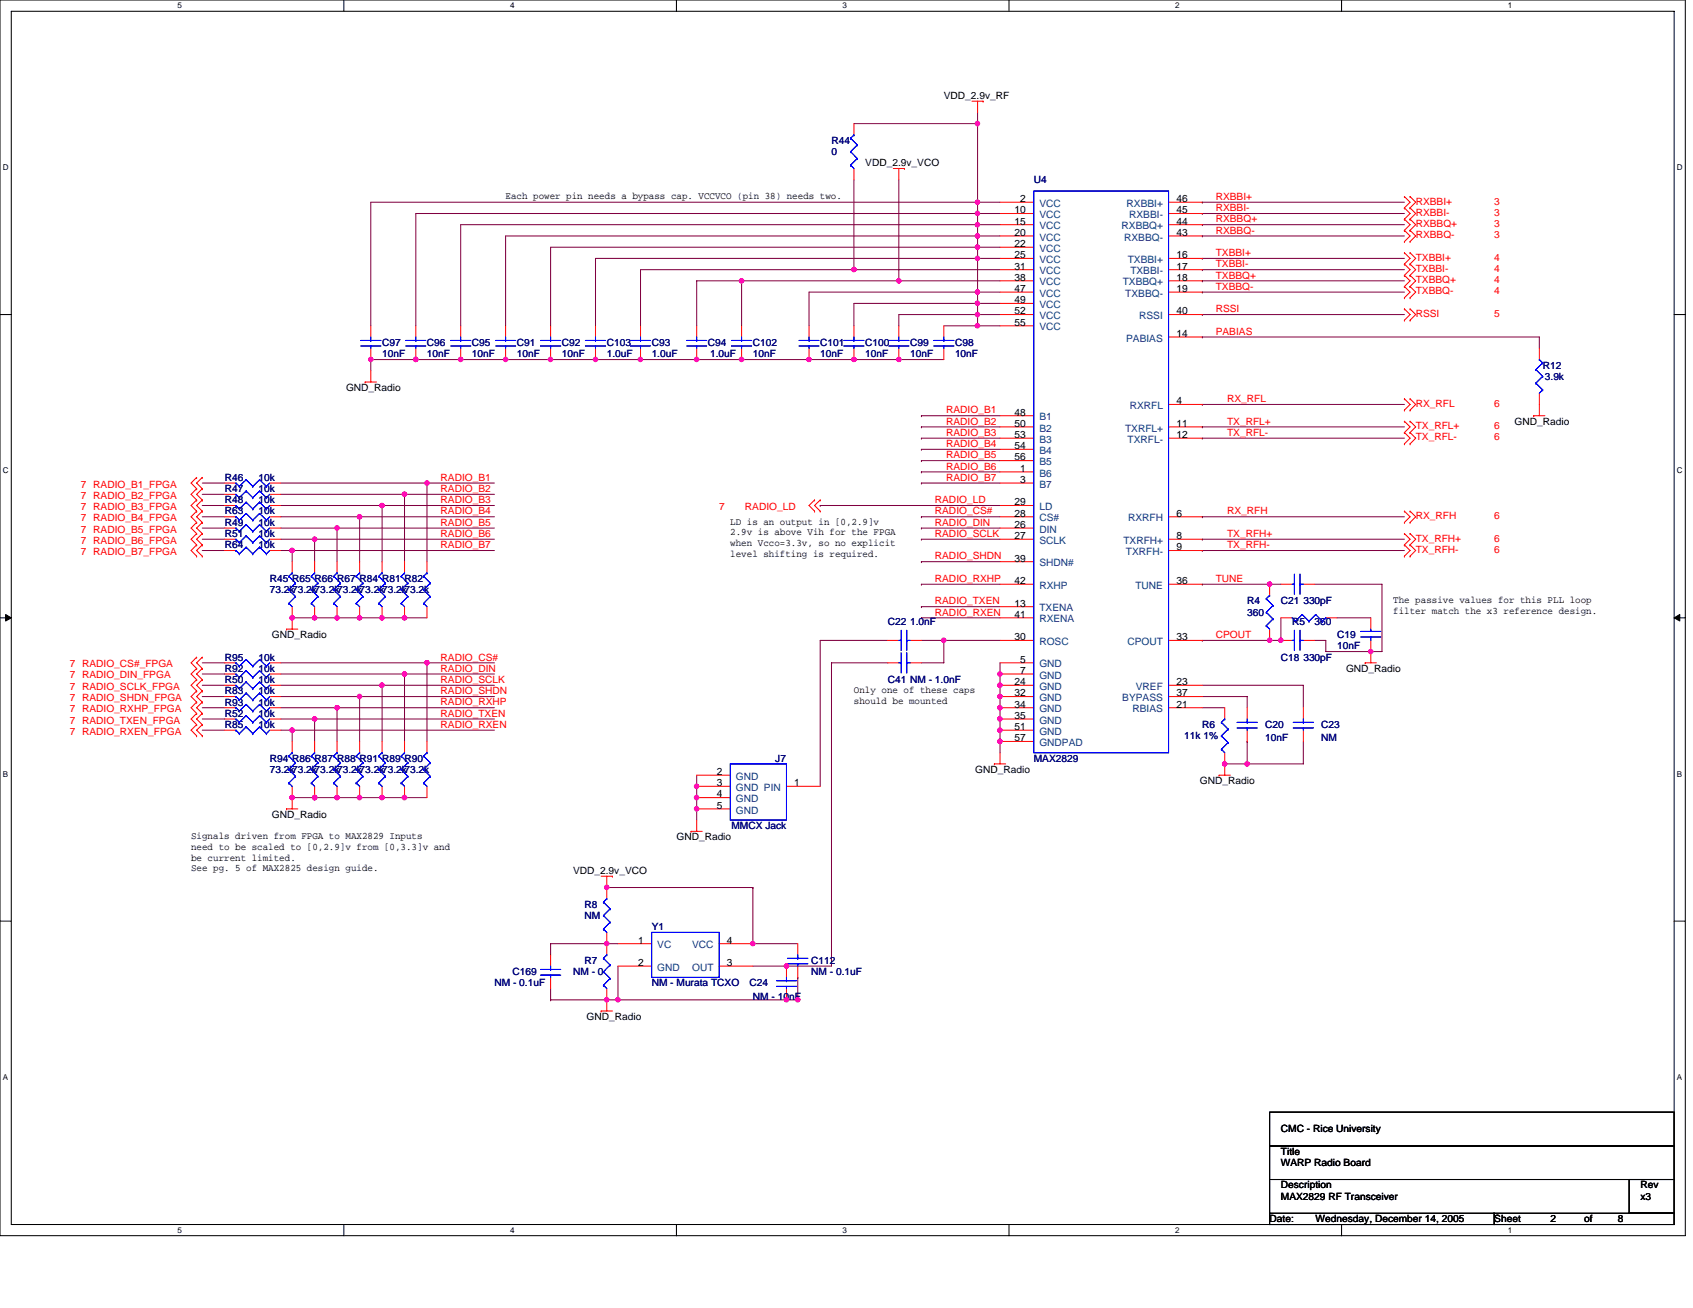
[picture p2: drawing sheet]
<svg xmlns="http://www.w3.org/2000/svg" width="279mm" height="216mm" viewBox="0 0 279 216" stroke-linecap="round" stroke-linejoin="round" font-family="sans-serif">
<path d="M0 0h278.1v204h-278.1zM1.9 1.9h274.4v200.2h-274.4z" fill="none" stroke="#000" stroke-width=".17"/>
<g fill="#fff">
<path d="M29.3 .2h.7v1.5h-.7z"/>
<path d="M29.3 202.3h.7v1.5h-.7z"/>
</g>
<path d="M56.7 0v1.9M56.7 202.1v1.9" fill="none" stroke="#000" stroke-width=".17"/>
<g fill="#fff">
<path d="M84.2 .2h.7v1.5h-.7z"/>
<path d="M84.2 202.3h.7v1.5h-.7z"/>
</g>
<path d="M111.6 0v1.9M111.6 202.1v1.9" fill="none" stroke="#000" stroke-width=".17"/>
<g fill="#fff">
<path d="M139.1 .2h.7v1.5h-.7z"/>
<path d="M139.1 202.3h.7v1.5h-.7z"/>
</g>
<path d="M166.5 0v1.9M166.5 202.1v1.9" fill="none" stroke="#000" stroke-width=".17"/>
<g fill="#fff">
<path d="M194 .2h.7v1.5h-.7z"/>
<path d="M194 202.3h.7v1.5h-.7z"/>
</g>
<path d="M221.4 0v1.9M221.4 202.1v1.9" fill="none" stroke="#000" stroke-width=".17"/>
<g fill="#fff">
<path d="M248.8 .2h.8v1.5h-.8z"/>
<path d="M248.8 202.3h.8v1.5h-.8z"/>
<path d="M.5 26.9h.9v1.4h-.9z"/>
<path d="M276.8 26.9h.9v1.4h-.9z"/>
<path d="M.5 76.9h.9v1.5h-.9z"/>
<path d="M276.8 76.9h.9v1.5h-.9z"/>
</g>
<path d="M0 51.9h1.9M276.3 51.9h1.9" fill="none" stroke="#000" stroke-width=".17"/>
<g fill="#fff">
<path d="M.5 127h.8v1.5h-.8z"/>
<path d="M276.8 127h.8v1.5h-.8z"/>
</g>
<path d="M0 102h1.9M276.3 102h1.9" fill="none" stroke="#000" stroke-width=".17"/>
<path d="M.9 101.4l1 .6-1 .5zM276.3 102l.9-.6v1.1z" fill="#000" stroke="#000" stroke-width=".17"/>
<g fill="#fff">
<path d="M.5 177.1h.8v1.4h-.8z"/>
<path d="M276.8 177.1h.8v1.4h-.8z"/>
</g>
<path d="M0 152h1.9M276.3 152h1.9M209.5 183.6h66.8v5.5h-66.8zM209.5 189.1h66.8v5.6h-66.8zM209.5 194.7v5.6M268.9 194.7h7.4v5.6h-7.4zM209.5 200.3h37.1v1.8h-37.1zM209.5 200.3h.1M246.6 200.3h29.7v1.8h-29.7z" fill="none" stroke="#000" stroke-width=".17"/>
<g fill="none" stroke="#800040" stroke-width=".17">
<path d="M161.3 18.5v1.9M140.9 20.4h20.4M140.9 29.7v14.8M148.3 29.7v16.7M161.3 33.4h-100.1v20.4M161.3 37.1v-1.9h-92.7v18.6M161.3 38.9v-1.8h-85.3v16.7M161.3 33.4h3.7M161.3 35.2h.1M161.3 37.1h.1M161.3 38.9h.1M161.3 33.4h.1"/>
<path d="M161.3 20.4h.1M161.3 35.2h3.7M161.3 37.1h3.7M161.3 38.9h3.7M161.3 20.4v14.8M198.4 33.4h.1M198.4 35.2h.1M198.4 37.1h.1M198.4 38.9h.1M198.4 33.4h33.4M198.4 35.2h33.4M198.4 37.1h33.4"/>
<path d="M198.4 38.9h33.4M61.2 59.4h.1M61.2 59.4v1.8M61.2 59.4h94.6M68.6 59.4h.1M76 59.4h.1M83.4 59.4h.1M90.9 59.4h.1M98.3 59.4h.1M105.7 59.4h.1M115 59.4h.1M122.4 46.4h.1"/>
<path d="M122.4 46.4h-7.4v7.4M122.4 59.4h.1M122.4 46.4h25.9M122.4 46.4v7.4M133.5 59.4h.1M140.9 44.5h-35.2v9.3M140.9 44.5h.1M140.9 59.4h.1M140.9 44.5h24.1M148.3 59.4h.1M148.3 46.4h.1M148.3 46.4h16.7"/>
<path d="M155.8 53.8h5.5M161.3 48.2h-27.8v5.6M161.3 50.1h-20.4v3.7M161.3 51.9h-13v1.9M161.3 40.8v-1.9h-77.9v14.9M161.3 42.7v-1.9h-70.4v13M161.3 48.2v-5.5h-63v11.1M161.3 48.2h.1M161.3 50.1h3.7M161.3 51.9h3.7M161.3 40.8h.1M161.3 42.7h.1"/>
<path d="M161.3 53.8h3.7M161.3 51.9h.1M161.3 50.1h.1M161.3 48.2v1.9M161.3 42.7h3.7M161.3 48.2h3.7M161.3 40.8h3.7M161.3 50.1v3.7M198.4 42.7h.1M198.4 46.4h.1M198.4 51.9h.1M198.4 48.2h.1"/>
<path d="M198.4 44.5h.1M198.4 55.6h.1M198.4 55.6h55.6v1.9M198.4 42.7h33.4M198.4 46.4h33.4M198.4 51.9h33.4M198.4 48.2h33.4M198.4 44.5h33.4M33.4 79.7h3.7M46.4 79.7h24.1v13M70.5 79.7h.1M70.5 79.7h11.1"/>
<path d="M152.1 68.6h.1M152.1 76h.1M152.1 72.3h.1M152.1 70.5h.1M152.1 74.2h.1M152.1 77.9h.1M152.1 79.7h.1M152.1 72.3h12.9M152.1 70.5h12.9M152.1 79.7h12.9M152.1 68.6h12.9M152.1 76h12.9"/>
<path d="M152.1 74.2h12.9M152.1 77.9h12.9M198.4 72.3h.1M198.4 66.8h.1M198.4 70.5h.1M198.4 72.3h33.4M198.4 66.8h33.4M198.4 70.5h33.4M33.4 81.6h3.7M33.4 85.3h3.7M33.4 83.4h3.7M33.4 87.2h3.7"/>
<path d="M33.4 90.9h3.7M33.4 89h3.7M46.4 90.9h1.8M46.4 81.6h20.4M46.4 83.4h16.7M46.4 87.2h9.2M46.4 89h5.5M46.4 85.3h13M48.2 90.9h.1M48.2 90.9v1.8M48.2 90.9h33.4M51.9 89h.1"/>
<path d="M51.9 89v3.7M51.9 89h29.7M55.6 87.2h.1M55.6 87.2v5.5M55.6 87.2h26M59.4 85.3h.1M59.4 85.3v7.4M59.4 85.3h22.2M63.1 83.4h.1M63.1 83.4v9.3M63.1 83.4h18.5M66.8 81.6h.1"/>
<path d="M66.8 81.6v11.1M66.8 81.6h14.8M135.4 83.4h.1M135.4 83.4h29.6M152.1 85.3h.1M152.1 87.2h.1M152.1 89h.1M152.1 92.7h.1M152.1 96.4h.1M152.1 96.4h12.9M152.1 89h12.9M152.1 85.3h12.9"/>
<path d="M152.1 87.2h12.9M152.1 92.7h12.9M198.4 96.4h.1M198.4 89h.1M198.4 90.9h.1M198.4 85.3h.1M198.4 96.4h13M198.4 89h33.4M198.4 90.9h33.4M198.4 85.3h33.4M209.5 96.4h.1M217 96.4h11.1v11.1h-1.9"/>
<path d="M33.4 109.4h3.7M33.4 111.3h3.7M33.4 113.1h3.7M33.4 115h3.7M33.4 116.8h3.7M33.4 118.7h3.7M46.4 109.4h24.1v13M46.4 118.7h5.5v3.7M46.4 116.8h9.2v5.6M46.4 115h13v7.4M46.4 113.1h16.7v9.3M46.4 111.3h20.4v11.1"/>
<path d="M48.2 102h.1M48.2 102h22.3M51.9 102h.1M51.9 118.7h.1M51.9 118.7h29.7M55.6 102h.1M55.6 116.8h.1M55.6 116.8h26M59.4 102h.1M59.4 115h.1M59.4 115h22.2M63.1 102h.1"/>
<path d="M63.1 113.1h.1M63.1 113.1h18.5M66.8 102h.1M66.8 111.3h.1M66.8 111.3h14.8M70.5 109.4h.1M70.5 109.4h11.1M146.5 105.7h-11.1v24.1M146.5 109.4h-9.3v50.1h-7.4M152.1 105.7h3.7v3.7h-3.7M152.1 100.1h.1M152.1 102h.1"/>
<path d="M152.1 102h12.9M152.1 100.1h12.9M155.8 105.7h.1M155.8 105.7h9.2M165 109.4v1.9M165 113.1h.1M165 115h.1M165 116.8h.1M165 118.7h.1M165 111.3h.1M165 111.3v12.9M198.4 105.7h.1"/>
<path d="M198.4 115h7.4v1.8M198.4 116.8h3.7M198.4 113.1h16.7v3.7M209.5 105.7h.1M211.4 102v3.7h-13M217 105.7h1.8v1.8h7.4M220.7 102h5.5M226.2 107.5h.1M33.4 120.5h3.7M46.4 120.5h1.8M48.2 120.5h.1M48.2 131.7h.1"/>
<path d="M48.2 120.5v1.9M48.2 120.5h33.4M48.2 131.7h22.3M51.9 131.7h.1M55.6 131.7h.1M59.4 131.7h.1M63.1 131.7h.1M66.8 131.7h.1M115 128v1.8M115 133.5h.1M115 129.8h.1M115 131.7h.1"/>
<path d="M115 129.8v5.6M165 122.4h.1M165 120.5h.1M202.1 126.1h.1M202.1 126.1h3.7M205.8 122.4h.1M205.8 122.4v3.7M215.1 122.4v3.7h-9.3M100.1 155.8h.1M100.1 146.5h.1M100.1 155.8h-9.2v1.8M100.1 155.8h1.9"/>
<path d="M100.1 146.5h24.1M102 159.5v5.5M124.2 146.5v9.3h7.5M124.2 146.5h.1M124.2 159.5h5.6M129.8 159.5h.1M90.9 163.2v1.8M90.9 165h.1M100.1 165h.1M102 165h.1M129.8 165h.1M131.7 161.3h.1"/>
<path d="M131.7 161.3v3.7h-40.8"/>
</g>
<g fill="#f0f" stroke="#f0f" stroke-width=".17">
<circle cx="165" cy="122.4" r=".37"/>
<circle cx="165" cy="113.1" r=".37"/>
<circle cx="165" cy="115" r=".36"/>
<circle cx="165" cy="116.8" r=".36"/>
<circle cx="165" cy="118.7" r=".36"/>
<circle cx="165" cy="111.2" r=".36"/>
<circle cx="209.5" cy="96.4" r=".36"/>
<circle cx="211.4" cy="105.7" r=".36"/>
<circle cx="209.5" cy="105.7" r=".36"/>
<circle cx="226.2" cy="107.5" r=".36"/>
<circle cx="202.1" cy="126.1" r=".36"/>
<circle cx="205.8" cy="126.1" r=".37"/>
<circle cx="165" cy="120.5" r=".36"/>
<circle cx="155.7" cy="105.7" r=".36"/>
<circle cx="122.4" cy="46.4" r=".37"/>
<circle cx="129.8" cy="159.5" r=".37"/>
<circle cx="129.8" cy="165" r=".36"/>
<circle cx="100.1" cy="155.7" r=".36"/>
<circle cx="100.1" cy="165" r=".36"/>
<circle cx="131.6" cy="165" r=".37"/>
<circle cx="100.1" cy="146.5" r=".36"/>
<circle cx="124.2" cy="155.7" r=".36"/>
<circle cx="161.3" cy="48.2" r=".37"/>
<circle cx="161.3" cy="35.2" r=".36"/>
<circle cx="161.3" cy="37.1" r=".36"/>
<circle cx="161.3" cy="38.9" r=".37"/>
<circle cx="161.3" cy="40.8" r=".36"/>
<circle cx="161.3" cy="42.6" r=".36"/>
<circle cx="68.6" cy="59.3" r=".36"/>
<circle cx="61.2" cy="59.3" r=".36"/>
<circle cx="122.4" cy="59.3" r=".37"/>
<circle cx="105.7" cy="59.3" r=".36"/>
<circle cx="148.3" cy="59.3" r=".36"/>
<circle cx="83.4" cy="59.3" r=".36"/>
<circle cx="76" cy="59.3" r=".37"/>
<circle cx="115" cy="59.3" r=".36"/>
<circle cx="98.3" cy="59.3" r=".36"/>
<circle cx="90.8" cy="59.3" r=".36"/>
<circle cx="133.5" cy="59.3" r=".36"/>
<circle cx="161.3" cy="53.8" r=".36"/>
<circle cx="161.3" cy="51.9" r=".36"/>
<circle cx="161.3" cy="50.1" r=".36"/>
<circle cx="161.3" cy="33.4" r=".36"/>
<circle cx="161.3" cy="20.4" r=".37"/>
<circle cx="148.3" cy="46.4" r=".36"/>
<circle cx="140.9" cy="44.5" r=".37"/>
<circle cx="140.9" cy="59.3" r=".37"/>
<circle cx="115" cy="133.5" r=".36"/>
<circle cx="115" cy="129.8" r=".36"/>
<circle cx="114.9" cy="131.6" r=".37"/>
<circle cx="70.5" cy="79.7" r=".36"/>
<circle cx="55.6" cy="87.1" r=".36"/>
<circle cx="63" cy="83.4" r=".36"/>
<circle cx="66.8" cy="81.6" r=".37"/>
<circle cx="59.3" cy="85.3" r=".37"/>
<circle cx="51.9" cy="89" r=".36"/>
<circle cx="48.2" cy="90.8" r=".37"/>
<circle cx="66.8" cy="102" r=".37"/>
<circle cx="48.2" cy="102" r=".37"/>
<circle cx="59.3" cy="102" r=".36"/>
<circle cx="55.6" cy="102" r=".36"/>
<circle cx="63" cy="102" r=".36"/>
<circle cx="51.9" cy="102" r=".36"/>
<circle cx="70.5" cy="109.4" r=".36"/>
<circle cx="66.8" cy="111.2" r=".37"/>
<circle cx="63" cy="113.1" r=".37"/>
<circle cx="59.3" cy="115" r=".36"/>
<circle cx="55.6" cy="116.8" r=".36"/>
<circle cx="51.9" cy="118.7" r=".36"/>
<circle cx="48.2" cy="120.5" r=".37"/>
<circle cx="66.7" cy="131.6" r=".38"/>
<circle cx="51.9" cy="131.6" r=".37"/>
<circle cx="48.2" cy="131.6" r=".38"/>
<circle cx="59.3" cy="131.6" r=".37"/>
<circle cx="55.6" cy="131.6" r=".37"/>
<circle cx="63" cy="131.6" r=".37"/>
<circle cx="102" cy="165" r=".36"/>
</g>
<g fill="none" stroke="#f00" stroke-width=".17">
<path d="M160.4 16.7h1.8M161.3 16.7v1.8M162.2 16.7h.1M140.9 20.4v1.9M140.9 27.8v1.9M147.4 27.8h1.9M148.3 27.8v1.9M149.3 27.8h.1M165 35.2h5.6M165 33.4h5.6M165 38.9h5.6M165 37.1h5.6"/>
<path d="M192.8 35.2h5.6M192.8 33.4h5.6M192.8 38.9h5.6M192.8 37.1h5.6M231.8 34.3h.1M231.8 32.4h.1M231.8 36.2h.1M231.8 38h.1M231.8 39.9h.1M231.8 32.4l.9 1-.9 .9M231.8 34.3l.9 .9-.9 1M231.8 36.2l.9 .9-.9 .9"/>
<path d="M231.8 38l.9 .9-.9 1M232.7 34.3h.1M232.7 32.4h.1M232.7 36.2h.1M232.7 38h.1M232.7 39.9h.1M232.7 32.4l.9 1-.9 .9M232.7 34.3l.9 .9-.9 1M232.7 36.2l.9 .9-.9 .9M232.7 38l.9 .9-.9 1M61.2 53.8v1.8M61.2 57.5v1.9"/>
<path d="M68.6 53.8v1.8M68.6 57.5v1.9M76 53.8v1.8M76 57.5v1.9M83.4 53.8v1.8M83.4 57.5v1.9M90.9 53.8v1.8M90.9 57.5v1.9M98.3 53.8v1.8M98.3 57.5v1.9M105.7 53.8v1.8M105.7 57.5v1.9"/>
<path d="M115 53.8v1.8M115 57.5v1.9M122.4 53.8v1.8M122.4 57.5v1.9M133.5 53.8v1.8M133.5 57.5v1.9M140.9 53.8v1.8M140.9 57.5v1.9M148.3 53.8v1.8M148.3 57.5v1.9M155.8 53.8v1.8M155.8 57.5v1.9"/>
<path d="M165 51.9h5.6M165 44.5h5.6M165 42.7h5.6M165 48.2h5.6M165 46.4h5.6M165 53.8h5.6M165 50.1h5.6M165 40.8h5.6M192.8 55.6h5.6M192.8 51.9h5.6M192.8 44.5h5.6M192.8 42.7h5.6"/>
<path d="M192.8 48.2h5.6M192.8 46.4h5.6M231.8 43.6h.1M231.8 41.7h.1M231.8 45.4h.1M231.8 47.3h.1M231.8 49.1h.1M231.8 52.9h.1M231.8 51h.1M231.8 41.7l.9 1-.9 .9M231.8 43.6l.9 .9-.9 .9M231.8 45.4l.9 1-.9 .9"/>
<path d="M231.8 47.3l.9 .9-.9 .9M231.8 51l.9 .9-.9 1M232.7 43.6h.1M232.7 41.7h.1M232.7 45.4h.1M232.7 47.3h.1M232.7 49.1h.1M232.7 52.9h.1M232.7 51h.1M232.7 41.7l.9 1-.9 .9M232.7 43.6l.9 .9-.9 .9M232.7 45.4l.9 1-.9 .9"/>
<path d="M232.7 47.3l.9 .9-.9 .9M232.7 51l.9 .9-.9 1M254 57.5v1.9M32.4 78.8h.1M32.4 78.8l-.9 .9 .9 1M33.4 78.8h.1M33.4 78.8l-1 .9 1 1M37.1 79.7h1.8M44.5 79.7h1.9M60.3 63.1h.1M60.3 63.1h1.8M61.2 61.2v1.9"/>
<path d="M165 68.6h5.6M165 70.5h5.6M165 72.3h5.6M165 74.2h5.6M165 76h5.6M165 77.9h5.6M165 79.7h5.6M192.8 70.5h5.6M192.8 72.3h5.6M192.8 66.8h5.6M231.8 67.7h.1M231.8 65.8h.1"/>
<path d="M231.8 71.4h.1M231.8 69.5h.1M231.8 73.3h.1M231.8 65.8l.9 1-.9 .9M231.8 69.5l.9 1-.9 .9M231.8 71.4l.9 .9-.9 1M232.7 67.7h.1M232.7 65.8h.1M232.7 71.4h.1M232.7 69.5h.1M232.7 73.3h.1M232.7 65.8l.9 1-.9 .9"/>
<path d="M232.7 69.5l.9 1-.9 .9M232.7 71.4l.9 .9-.9 1M253.1 68.6h.1M253.1 68.6h1.9M254 64.9v3.7M32.4 80.7h.1M32.4 82.5h.1M32.4 84.4h.1M32.4 86.2h.1M32.4 88.1h.1M32.4 89.9h.1M32.4 91.8h.1"/>
<path d="M32.4 80.7l-.9 .9 .9 .9M32.4 84.4l-.9 .9 .9 .9M32.4 82.5l-.9 .9 .9 1M32.4 86.2l-.9 1 .9 .9M32.4 89.9l-.9 1 .9 .9M32.4 88.1l-.9 .9 .9 .9M33.4 80.7h.1M33.4 82.5h.1M33.4 84.4h.1M33.4 86.2h.1M33.4 88.1h.1M33.4 89.9h.1"/>
<path d="M33.4 91.8h.1M33.4 80.7l-1 .9 1 .9M33.4 84.4l-1 .9 1 .9M33.4 82.5l-1 .9 1 1M33.4 86.2l-1 1 1 .9M33.4 89.9l-1 1 1 .9M33.4 88.1l-1 .9 1 .9M37.1 81.6h1.8M37.1 87.2h1.8M37.1 85.3h1.8M37.1 83.4h1.8M37.1 89h1.8"/>
<path d="M37.1 90.9h1.8M44.5 81.6h1.9M44.5 87.2h1.9M44.5 85.3h1.9M44.5 83.4h1.9M44.5 89h1.9M44.5 90.9h1.9M48.2 92.7v1.9M51.9 92.7v1.9M55.6 92.7v1.9M59.4 92.7v1.9M63.1 92.7v1.9"/>
<path d="M66.8 92.7v1.9M70.5 92.7v1.9M134.4 82.5h.1M134.4 84.4h.1M134.4 82.5l-.9 .9 .9 1M135.4 82.5h.1M135.4 84.4h.1M135.4 82.5l-1 .9 1 1M165 87.2h5.6M165 96.4h5.6M165 85.3h5.6M165 83.4h5.6"/>
<path d="M165 89h5.6M165 92.7h5.6M192.8 96.4h5.6M192.8 85.3h5.6M192.8 89h5.6M192.8 90.9h5.6M209.5 96.4v1.9M211.4 96.4h1.8M215.1 96.4h1.9M231.8 89.9h.1M231.8 88.1h.1M231.8 91.8h.1"/>
<path d="M231.8 86.2h.1M231.8 84.4h.1M231.8 88.1l.9 .9-.9 .9M231.8 89.9l.9 1-.9 .9M231.8 84.4l.9 .9-.9 .9M232.7 89.9h.1M232.7 88.1h.1M232.7 91.8h.1M232.7 86.2h.1M232.7 84.4h.1M232.7 88.1l.9 .9-.9 .9M232.7 89.9l.9 1-.9 .9"/>
<path d="M232.7 84.4l.9 .9-.9 .9M32.4 108.5h.1M32.4 110.3h.1M32.4 112.2h.1M32.4 114h.1M32.4 115.9h.1M32.4 117.8h.1M32.4 119.6h.1M32.4 108.5l-.9 .9 .9 .9M32.4 110.3l-.9 1 .9 .9M32.4 112.2l-.9 .9 .9 .9M32.4 114l-.9 1 .9 .9"/>
<path d="M32.4 115.9l-.9 .9 .9 1M32.4 117.8l-.9 .9 .9 .9M32.4 119.6l-.9 .9 .9 1M33.4 108.5h.1M33.4 110.3h.1M33.4 112.2h.1M33.4 114h.1M33.4 115.9h.1M33.4 117.8h.1M33.4 119.6h.1M33.4 108.5l-1 .9 1 .9M33.4 110.3l-1 1 1 .9"/>
<path d="M33.4 112.2l-1 .9 1 .9M33.4 114l-1 1 1 .9M33.4 115.9l-1 .9 1 1M33.4 117.8l-1 .9 1 .9M33.4 119.6l-1 .9 1 1M37.1 109.4h1.8M37.1 115h1.8M37.1 118.7h1.8M37.1 116.8h1.8M37.1 113.1h1.8M37.1 111.3h1.8M44.5 109.4h1.9"/>
<path d="M44.5 115h1.9M44.5 118.7h1.9M44.5 116.8h1.9M44.5 113.1h1.9M44.5 111.3h1.9M47.3 103.8h.1M47.3 103.8h1.8M48.2 100.1v3.7M51.9 100.1v1.9M55.6 100.1v1.9M59.4 100.1v1.9M63.1 100.1v1.9"/>
<path d="M66.8 100.1v1.9M70.5 100.1v1.9M146.5 109.4h1.8M146.5 105.7h1.8M150.2 109.4h1.9M150.2 105.7h1.9M165 109.4h5.6M165 115h5.6M165 105.7h5.6M165 118.7h5.6M165 116.8h5.6M165 113.1h5.6"/>
<path d="M165 111.3h5.6M165 102h5.6M165 100.1h5.6M192.8 115h5.6M192.8 105.7h5.6M192.8 116.8h5.6M192.8 113.1h5.6M202.1 116.8v1.9M205.8 116.8v1.9M209.5 103.8v1.9M211.4 105.7h1.8M211.4 102h1.8"/>
<path d="M215.1 105.7h1.9M215.1 116.8v1.9M218.8 102h1.9M225.3 109.4h.1M225.3 109.4h1.8M226.2 105.7v3.7M226.2 102v1.8M32.4 121.5h.1M33.4 121.5h.1M37.1 120.5h1.8M44.5 120.5h1.9M47.3 133.5h.1"/>
<path d="M47.3 133.5h1.8M48.2 129.8v3.7M48.2 122.4v1.8M51.9 122.4v1.8M51.9 129.8v1.9M55.6 122.4v1.8M55.6 129.8v1.9M59.4 122.4v1.8M59.4 129.8v1.9M63.1 122.4v1.8M63.1 129.8v1.9M66.8 122.4v1.8"/>
<path d="M66.8 129.8v1.9M70.5 122.4v1.8M70.5 129.8v1.9M114 137.2h.1M114 137.2h1.9M115 135.4v1.8M115 128h5.5M115 133.5h5.5M115 129.8h5.5M115 131.7h5.5M129.8 129.8h5.6M164.1 126.1h.1"/>
<path d="M164.1 126.1h1.9M165 124.2v1.9M165 120.5h5.6M165 122.4h5.6M201.2 128h.1M201.2 128h1.9M202.1 124.2v3.8M205.8 120.5v1.9M215.1 120.5v1.9M90.9 157.6v1.9M99.2 144.6h1.9M100.1 144.6v3.7"/>
<path d="M100.1 153.9v3.7M101.1 144.6h.1M102 155.8h5.5M102 159.5h5.5M118.7 155.8h5.5M118.7 159.5h5.5M129.8 159.5v1.8M131.7 155.8v1.8M131.7 159.5v1.8M90.9 161.3v1.9M99.2 166.9h.1M99.2 166.9h1.9"/>
<path d="M100.1 163.2v3.7M129.8 163.2v1.8"/>
</g>
<g fill="none" stroke="#00f" stroke-width=".17">
<path d="M140.4 27.3h.1M140.4 25h.1M140.4 22.8h.1M140.4 27.3l.5 .5M140.4 25l1.1 1.2M140.4 22.8l1.1 1.1M140.9 22.3h.1M140.9 22.3l-.5 .5M141.5 26.2h.1M141.5 23.9h.1M141.5 26.2l-1.1 1.1M141.5 23.9l-1.1 1.1"/>
<path d="M170.6 31.5h22.2v92.7h-22.2zM59.5 56.2h3.4M59.5 57.1h3.4M61.2 57.1v.4M61.2 56.2h.1M61.2 55.6v.6M67 56.2h3.3M67 57.1h3.3M68.6 57.1v.4M68.6 56.2h.1M68.6 55.6v.6M74.4 56.2h3.3"/>
<path d="M74.4 57.1h3.3M76 57.1v.4M76 56.2h.1M76 55.6v.6M81.8 56.2h3.3M81.8 57.1h3.3M83.4 57.1v.4M83.4 56.2h.1M83.4 55.6v.6M89.2 56.2h3.3M89.2 57.1h3.3M90.9 57.1v.4"/>
<path d="M90.9 56.2h.1M90.9 55.6v.6M96.6 56.2h3.3M96.6 57.1h3.3M98.3 57.1v.4M98.3 56.2h.1M98.3 55.6v.6M104 56.2h3.4M104 57.1h3.4M105.7 57.1v.4M105.7 56.2h.1M105.7 55.6v.6"/>
<path d="M113.3 56.2h3.3M113.3 57.1h3.3M115 57.1v.4M115 56.2h.1M115 55.6v.6M120.7 56.2h3.4M120.7 57.1h3.4M122.4 57.1v.4M122.4 56.2h.1M122.4 55.6v.6M131.8 56.2h3.4M131.8 57.1h3.4"/>
<path d="M133.5 57.1v.4M133.5 56.2h.1M133.5 55.6v.6M139.3 56.2h3.3M139.3 57.1h3.3M140.9 57.1v.4M140.9 56.2h.1M140.9 55.6v.6M146.7 56.2h3.3M146.7 57.1h3.3M148.3 57.1v.4M148.3 56.2h.1"/>
<path d="M148.3 55.6v.6M154.1 56.2h3.3M154.1 57.1h3.3M155.8 57.1v.4M155.8 56.2h.1M155.8 55.6v.6M254 59.4h.1M254 59.4l.6 .5M254.6 59.9h.1M254.6 59.9l-1.1 1.1M38.9 79.7h.1M38.9 79.7l.6 .6"/>
<path d="M40.6 79.2h.1M40.6 79.2l1.1 1.1M40.6 79.2l-1.1 1.1M42.8 79.2h.1M42.8 79.2l1.2 1.1M42.8 79.2l-1.1 1.1M44.5 79.7l-.5 .6M253.5 63.2h.1M253.5 61h.1M253.5 63.2l1.1 1.1M253.5 61l1.1 1.1M254.6 64.3h.1"/>
<path d="M254.6 62.1h.1M254.6 64.3l-.6 .6M254.6 62.1l-1.1 1.1M38.9 81.6h.1M38.9 87.2h.1M38.9 83.4h.1M38.9 89h.1M38.9 85.3h.1M38.9 90.9h.1M38.9 81.6l.6 .5M38.9 90.9l.6 .5M38.9 87.2l.6 .5"/>
<path d="M38.9 83.4l.6 .6M38.9 89l.6 .6M38.9 85.3l.6 .6M39.5 82.1h.1M39.5 87.7h.1M39.5 84h.1M39.5 89.6h.1M39.5 80.3h.1M39.5 85.9h.1M39.5 91.4h.1M40.6 81h.1M40.6 86.6h.1"/>
<path d="M40.6 82.9h.1M40.6 88.5h.1M40.6 84.8h.1M40.6 90.3h.1M40.6 81l1.1 1.1M40.6 81l-1.1 1.1M40.6 86.6l1.1 1.1M40.6 86.6l-1.1 1.1M40.6 82.9l1.1 1.1M40.6 82.9l-1.1 1.1M40.6 88.5l1.1 1.1M40.6 88.5l-1.1 1.1"/>
<path d="M40.6 84.8l1.1 1.1M40.6 84.8l-1.1 1.1M40.6 90.3l1.1 1.1M40.6 90.3l-1.1 1.1M41.7 82.1h.1M41.7 87.7h.1M41.7 84h.1M41.7 89.6h.1M41.7 80.3h.1M41.7 85.9h.1M41.7 91.4h.1M42.8 81h.1"/>
<path d="M42.8 86.6h.1M42.8 82.9h.1M42.8 88.5h.1M42.8 84.8h.1M42.8 90.3h.1M42.8 81l1.2 1.1M42.8 81l-1.1 1.1M42.8 86.6l1.2 1.1M42.8 86.6l-1.1 1.1M42.8 82.9l1.2 1.1M42.8 82.9l-1.1 1.1M42.8 88.5l1.2 1.1"/>
<path d="M42.8 88.5l-1.1 1.1M42.8 84.8l1.2 1.1M42.8 84.8l-1.1 1.1M42.8 90.3l1.2 1.1M42.8 90.3l-1.1 1.1M44 82.1h.1M44 87.7h.1M44 84h.1M44 89.6h.1M44 80.3h.1M44 85.9h.1M44 91.4h.1"/>
<path d="M44.5 81.6l-.5 .5M44.5 87.2l-.5 .5M44.5 83.4l-.5 .6M44.5 89l-.5 .6M44.5 85.3l-.5 .6M44.5 90.9l-.5 .5M47.7 99.6h.1M47.7 97.3h.1M47.7 95.1h.1M47.7 99.6l.5 .5M47.7 97.3l1.1 1.2M47.7 95.1l1.1 1.1"/>
<path d="M48.2 94.6h.1M48.2 94.6l-.5 .5M48.8 98.5h.1M48.8 96.2h.1M48.8 98.5l-1.1 1.1M48.8 96.2l-1.1 1.1M51.4 99.6h.1M51.4 97.3h.1M51.4 95.1h.1M51.4 99.6l.5 .5M51.4 97.3l1.1 1.2M51.4 95.1l1.1 1.1"/>
<path d="M51.9 94.6h.1M51.9 94.6l-.5 .5M52.5 98.5h.1M52.5 96.2h.1M52.5 98.5l-1.1 1.1M52.5 96.2l-1.1 1.1M55.1 99.6h.1M55.1 97.3h.1M55.1 95.1h.1M55.1 99.6l.5 .5M55.1 97.3l1.1 1.2M55.1 95.1l1.1 1.1"/>
<path d="M55.6 94.6h.1M55.6 94.6l-.5 .5M56.2 98.5h.1M56.2 96.2h.1M56.2 98.5l-1.1 1.1M56.2 96.2l-1.1 1.1M58.8 99.6h.1M58.8 97.3h.1M58.8 95.1h.1M58.8 99.6l.6 .5M58.8 97.3l1.1 1.2M58.8 95.1l1.1 1.1"/>
<path d="M59.4 94.6h.1M59.4 94.6l-.6 .5M59.9 98.5h.1M59.9 96.2h.1M59.9 98.5l-1.1 1.1M59.9 96.2l-1.1 1.1M62.5 99.6h.1M62.5 97.3h.1M62.5 95.1h.1M62.5 99.6l.6 .5M62.5 97.3l1.1 1.2M62.5 95.1l1.1 1.1"/>
<path d="M63.1 94.6h.1M63.1 94.6l-.6 .5M63.6 98.5h.1M63.6 96.2h.1M63.6 98.5l-1.1 1.1M63.6 96.2l-1.1 1.1M66.2 99.6h.1M66.2 97.3h.1M66.2 95.1h.1M66.2 99.6l.6 .5M66.2 97.3l1.1 1.2M66.2 95.1l1.1 1.1"/>
<path d="M66.8 94.6h.1M66.8 94.6l-.6 .5M67.3 98.5h.1M67.3 96.2h.1M67.3 98.5l-1.1 1.1M67.3 96.2l-1.1 1.1M69.9 99.6h.1M69.9 97.3h.1M69.9 95.1h.1M69.9 99.6l.6 .5M69.9 97.3l1.1 1.2M69.9 95.1l1.1 1.1"/>
<path d="M70.5 94.6h.1M70.5 94.6l-.6 .5M71 98.5h.1M71 96.2h.1M71 98.5l-1.1 1.1M71 96.2l-1.1 1.1M209 98.8h.1M209 98.8l1.1 1.1M209.5 98.3h.1M209.5 98.3l-.5 .5M210.1 99.9h.1M210.1 99.9l-1.1 1.2"/>
<path d="M213.2 96.4h.4M213.6 94.8v3.3M214.5 94.8v3.3M214.5 96.4h.1M214.5 96.4h.6M38.9 111.3h.1M38.9 113.1h.1M38.9 116.8h.1M38.9 118.7h.1M38.9 115h.1M38.9 109.4h.1M38.9 111.3l.6 .5"/>
<path d="M38.9 113.1l.6 .6M38.9 116.8l.6 .6M38.9 118.7l.6 .5M38.9 115l.6 .5M38.9 109.4l.6 .6M39.5 111.8h.1M39.5 113.7h.1M39.5 117.4h.1M39.5 119.2h.1M39.5 115.5h.1M39.5 110h.1M40.6 120h.1"/>
<path d="M40.6 110.7h.1M40.6 112.6h.1M40.6 116.3h.1M40.6 118.1h.1M40.6 114.4h.1M40.6 108.9h.1M40.6 120l1.1 1.1M40.6 120l-1.1 1.1M40.6 112.6l1.1 1.1M40.6 110.7l1.1 1.1M40.6 110.7l-1.1 1.1M40.6 112.6l-1.1 1.1"/>
<path d="M40.6 116.3l1.1 1.1M40.6 116.3l-1.1 1.1M40.6 118.1l1.1 1.1M40.6 118.1l-1.1 1.1M40.6 114.4l1.1 1.1M40.6 114.4l-1.1 1.1M40.6 108.9l1.1 1.1M40.6 108.9l-1.1 1.1M41.7 111.8h.1M41.7 113.7h.1M41.7 117.4h.1M41.7 119.2h.1"/>
<path d="M41.7 115.5h.1M41.7 110h.1M42.8 120h.1M42.8 110.7h.1M42.8 112.6h.1M42.8 116.3h.1M42.8 118.1h.1M42.8 114.4h.1M42.8 108.9h.1M42.8 120l1.2 1.1M42.8 120l-1.1 1.1M42.8 110.7l1.2 1.1"/>
<path d="M42.8 110.7l-1.1 1.1M42.8 112.6l1.2 1.1M42.8 112.6l-1.1 1.1M42.8 116.3l1.2 1.1M42.8 116.3l-1.1 1.1M42.8 118.1l1.2 1.1M42.8 118.1l-1.1 1.1M42.8 114.4l1.2 1.1M42.8 114.4l-1.1 1.1M42.8 108.9l1.2 1.1M42.8 108.9l-1.1 1.1M44 111.8h.1"/>
<path d="M44 113.7h.1M44 117.4h.1M44 119.2h.1M44 115.5h.1M44 110h.1M44.5 118.7l-.5 .5M44.5 111.3l-.5 .5M44.5 116.8l-.5 .6M44.5 113.1l-.5 .6M44.5 115l-.5 .5M44.5 109.4l-.5 .6M148.3 109.4h.4"/>
<path d="M148.3 105.7h.4M148.7 107.7v3.4M148.7 104v3.4M149.6 107.7v3.4M149.6 109.4h.1M149.6 104v3.4M149.6 105.7h.1M149.6 109.4h.6M149.6 105.7h.6M201.6 119.2h.1M201.6 119.2l1.1 1.2M202.1 118.7h.1"/>
<path d="M202.1 118.7l-.5 .5M204.2 119.2h3.3M205.8 119.2h.1M205.8 118.7v.5M209 103.3h.1M209 101.1h.1M209 103.3l.5 .5M209 101.1l1.1 1.1M210.1 102.2h.1M210.1 102.2l-1.1 1.1M213.2 105.7h.4M213.2 102l.6 .6"/>
<path d="M213.4 119.2h3.4M213.6 104v3.4M213.8 102.6h.1M214.5 104v3.4M214.5 105.7h.1M214.5 105.7h.6M214.9 101.4h.1M214.9 101.4l-1.1 1.2M214.9 101.4l1.1 1.2M215.1 119.2h.1M215.1 118.7v.5M216 102.6h.1"/>
<path d="M217.1 101.4h.1M217.1 101.4l-1.1 1.2M217.1 101.4l1.1 1.2M218.2 102.6h.1M218.8 102h.1M218.8 102l-.6 .6M224.6 105.1h3.3M224.6 104.2h3.3M226.2 103.8v.4M226.2 105.1h.1M226.2 105.1v.6M38.9 120.5h.1"/>
<path d="M38.9 120.5l.6 .6M39.5 121.1h.1M41.7 121.1h.1M44 121.1h.1M44.5 120.5l-.5 .6M47.7 129.2h.1M47.7 127h.1M47.7 124.8h.1M47.7 124.8l1.1 1.1M47.7 129.2l.5 .6M47.7 127l1.1 1.1M48.2 124.2h.1"/>
<path d="M48.2 124.2l-.5 .6M48.8 128.1h.1M48.8 125.9h.1M48.8 128.1l-1.1 1.1M48.8 125.9l-1.1 1.1M51.4 129.2h.1M51.4 127h.1M51.4 124.8h.1M51.4 129.2l.5 .6M51.4 127l1.1 1.1M51.4 124.8l1.1 1.1M51.9 124.2h.1"/>
<path d="M51.9 124.2l-.5 .6M52.5 128.1h.1M52.5 125.9h.1M52.5 128.1l-1.1 1.1M52.5 125.9l-1.1 1.1M55.1 129.2h.1M55.1 127h.1M55.1 124.8h.1M55.1 129.2l.5 .6M55.1 127l1.1 1.1M55.1 124.8l1.1 1.1M55.6 124.2h.1"/>
<path d="M55.6 124.2l-.5 .6M56.2 128.1h.1M56.2 125.9h.1M56.2 128.1l-1.1 1.1M56.2 125.9l-1.1 1.1M58.8 129.2h.1M58.8 127h.1M58.8 124.8h.1M58.8 129.2l.6 .6M58.8 127l1.1 1.1M58.8 124.8l1.1 1.1M59.4 124.2h.1"/>
<path d="M59.4 124.2l-.6 .6M59.9 128.1h.1M59.9 125.9h.1M59.9 128.1l-1.1 1.1M59.9 125.9l-1.1 1.1M62.5 129.2h.1M62.5 127h.1M62.5 124.8h.1M62.5 129.2l.6 .6M62.5 127l1.1 1.1M62.5 124.8l1.1 1.1M63.1 124.2h.1"/>
<path d="M63.1 124.2l-.6 .6M63.6 128.1h.1M63.6 125.9h.1M63.6 128.1l-1.1 1.1M63.6 125.9l-1.1 1.1M66.2 129.2h.1M66.2 127h.1M66.2 124.8h.1M66.2 129.2l.6 .6M66.2 127l1.1 1.1M66.2 124.8l1.1 1.1M66.8 124.2h.1"/>
<path d="M66.8 124.2l-.6 .6M67.3 128.1h.1M67.3 125.9h.1M67.3 128.1l-1.1 1.1M67.3 125.9l-1.1 1.1M69.9 129.2h.1M69.9 127h.1M69.9 124.8h.1M69.9 129.2l.6 .6M69.9 127l1.1 1.1M69.9 124.8l1.1 1.1M70.5 124.2h.1"/>
<path d="M70.5 124.2l-.6 .6M71 128.1h.1M71 125.9h.1M71 128.1l-1.1 1.1M71 125.9l-1.1 1.1M120.5 126.1h9.3v9.3h-9.3zM201.6 123.7h.1M201.6 121.5h.1M201.6 123.7l.5 .5M201.6 121.5l1.1 1.1M202.7 122.6h.1M202.7 120.4h.1"/>
<path d="M202.7 122.6l-1.1 1.1M202.7 120.4l-1.1 1.1M204.2 120.2h3.3M205.8 120.2v.3M213.4 120.2h3.4M215.1 120.2v.3M90.9 159.5v.5M99.6 158.2h.1M99.6 153.4h.1M99.6 151.1h.1M99.6 148.9h.1M99.6 158.2l1.1 1.1"/>
<path d="M99.6 153.4l.5 .5M99.6 151.1l1.1 1.1M99.6 148.9l1.1 1.1M100.1 157.6h.1M100.1 148.3h.1M100.1 157.6l-.5 .6M100.1 148.3l-.5 .6M100.7 159.3h.1M100.7 152.2h.1M100.7 150h.1M100.7 159.3l-1.1 1.1M100.7 152.2l-1.1 1.2"/>
<path d="M100.7 150l-1.1 1.1M107.5 153.9h11.2v7.4h-11.2zM130 158.2h3.3M130 159.1h3.3M131.7 159.1v.4M131.7 158.2h.1M131.7 157.6v.6M89.2 160h3.3M89.2 161h3.3M90.9 161v.3M90.9 160h.1M99.6 162.6h.1"/>
<path d="M99.6 160.4h.1M99.6 162.6l.5 .6M99.6 160.4l1.1 1.1M100.7 161.5h.1M100.7 161.5l-1.1 1.1M128.1 161.9h3.4M128.1 162.8h3.4M129.8 162.8v.4M129.8 161.9h.1M129.8 161.3v.6"/>
</g>
<g font-size="1.7">
<text x="155.8" y="16.3">VDD_2.9v_RF</text>
<text x="142.8" y="27.5">VDD_2.9v_VCO</text>
<text x="83.4" y="32.9">Each power pin needs a bypass cap. VCCVCO (pin 38) needs two.</text>
<text x="167.4" y="35.2">10</text>
<text x="168.4" y="33.4">2</text>
<text x="194.1" y="35.2">45</text>
<text x="194.1" y="33.4">46</text>
<text x="167.4" y="40.8">22</text>
<text x="167.4" y="38.9">20</text>
<text x="167.4" y="37.1">15</text>
<text x="194.1" y="38.9">43</text>
<text x="194.1" y="37.1">44</text>
<text x="167.4" y="46.3">38</text>
<text x="167.4" y="44.5">31</text>
<text x="167.4" y="42.6">25</text>
<text x="194.1" y="46.3">18</text>
<text x="194.1" y="44.5">17</text>
<text x="194.1" y="42.6">16</text>
<text x="167.4" y="53.8">55</text>
<text x="167.4" y="51.9">52</text>
<text x="167.4" y="50.1">49</text>
<text x="167.4" y="48.2">47</text>
<text x="194.1" y="48.2">19</text>
<text x="194.1" y="51.9">40</text>
<text x="194.1" y="55.6">14</text>
<text x="57.1" y="64.5">GND_Radio</text>
<text x="167.4" y="68.6">48</text>
<text x="167.4" y="70.4">50</text>
<text x="194.1" y="70.4">11</text>
<text x="194.1" y="66.7">4</text>
<text x="250" y="70.1">GND_Radio</text>
<text x="167.4" y="72.3">53</text>
<text x="167.4" y="74.1">54</text>
<text x="167.4" y="76">56</text>
<text x="168.4" y="77.9">1</text>
<text x="194.1" y="72.3">12</text>
<text x="167.4" y="83.4">29</text>
<text x="168.4" y="79.7">3</text>
<text x="120.5" y="86.6">LD is an output in [0,2.9]v</text>
<text x="120.5" y="88.4">2.9v is above Vih for the FPGA</text>
<text x="167.4" y="85.3">28</text>
<text x="167.4" y="87.1">26</text>
<text x="167.4" y="89">27</text>
<text x="194.1" y="85.3">6</text>
<text x="194.1" y="89">8</text>
<text x="120.5" y="90.1">when Vcco=3.3v, so no explicit</text>
<text x="120.5" y="91.9">level shifting is required.</text>
<text x="167.4" y="92.7">39</text>
<text x="194.1" y="90.8">9</text>
<text x="167.4" y="102">41</text>
<text x="167.4" y="96.4">42</text>
<text x="167.4" y="100.1">13</text>
<text x="194.1" y="96.4">36</text>
<text x="229.9" y="99.6">The passive values for this PLL loop</text>
<text x="229.9" y="101.3">filter match the x3 reference design.</text>
<text x="44.9" y="105.3">GND_Radio</text>
<text x="167.4" y="105.7">30</text>
<text x="194.1" y="105.7">33</text>
<text x="167.4" y="113.1">24</text>
<text x="168.4" y="111.2">7</text>
<text x="168.4" y="109.4">5</text>
<text x="194.1" y="113.1">23</text>
<text x="222.1" y="110.9">GND_Radio</text>
<text x="140.9" y="114.4">Only one of these caps</text>
<text x="140.9" y="116.2">should be mounted</text>
<text x="167.4" y="118.7">35</text>
<text x="167.4" y="116.8">34</text>
<text x="167.4" y="115">32</text>
<text x="194.1" y="116.8">21</text>
<text x="194.1" y="115">37</text>
<text x="167.4" y="120.5">51</text>
<text x="167.4" y="122.4">57</text>
<text x="118.3" y="127.9">2</text>
<text x="118.3" y="129.8">3</text>
<text x="118.3" y="131.6">4</text>
<text x="131.1" y="129.8">1</text>
<text x="161" y="127.6">GND_Radio</text>
<text x="198" y="129.4">GND_Radio</text>
<text x="44.9" y="135">GND_Radio</text>
<text x="118.3" y="133.5">5</text>
<text x="31.5" y="138.5">Signals driven from FPGA to MAX2829 Inputs</text>
<text x="31.5" y="140.3">need to be scaled to [0,2.9]v from [0,3.3]v and</text>
<text x="31.5" y="142">be current limited.</text>
<text x="31.5" y="143.8">See pg. 5 of MAX2825 design guide.</text>
<text x="111.6" y="138.7">GND_Radio</text>
<text x="94.6" y="144.3">VDD_2.9v_VCO</text>
<text x="105.3" y="155.7">1</text>
<text x="120" y="155.7">4</text>
<text x="105.3" y="159.4">2</text>
<text x="120" y="159.4">3</text>
<text x="96.8" y="168.4">GND_Radio</text>
<text x="211.4" y="190.6">Title</text>
<text x="211.4" y="186.9">CMC - Rice University</text>
<text x="211.4" y="196.2">Description</text>
<text x="211.4" y="192.5">WARP Radio Board</text>
<text x="270.7" y="196.2">Rev</text>
<text x="209.5" y="201.7">Date:</text>
<text x="211.4" y="198">MAX2829 RF Transceiver</text>
<text x="217.1" y="201.7">Wednesday, December 14, 2005</text>
<text x="246.6" y="201.7">Sheet</text>
<text x="255.9" y="201.7">2</text>
<text x="261.5" y="201.7">of</text>
<text x="267" y="201.7">8</text>
<text x="270.7" y="198">x3</text>
</g>
<g font-size="1.7" fill="#000080">
<text x="137.2" y="23.7">R44</text>
<text x="137.2" y="25.6">0</text>
<text x="170.6" y="30.2">U4</text>
<text x="63.1" y="57.1">C97</text>
<text x="63.1" y="59">10nF</text>
<text x="70.5" y="57.1">C96</text>
<text x="70.5" y="59">10nF</text>
<text x="77.9" y="57.1">C95</text>
<text x="77.9" y="59">10nF</text>
<text x="85.3" y="57.1">C91</text>
<text x="85.3" y="59">10nF</text>
<text x="92.7" y="57.1">C92</text>
<text x="92.7" y="59">10nF</text>
<text x="100.1" y="57.1">C103</text>
<text x="100.1" y="59">1.0uF</text>
<text x="107.5" y="57.1">C93</text>
<text x="107.5" y="59">1.0uF</text>
<text x="116.8" y="57.1">C94</text>
<text x="117.2" y="59">1.0uF</text>
<text x="124.2" y="57.1">C102</text>
<text x="124.2" y="59">10nF</text>
<text x="135.4" y="57.1">C101</text>
<text x="135.4" y="59">10nF</text>
<text x="142.8" y="57.1">C100</text>
<text x="142.8" y="59">10nF</text>
<text x="150.2" y="57.1">C99</text>
<text x="150.2" y="59">10nF</text>
<text x="157.6" y="57.1">C98</text>
<text x="157.6" y="59">10nF</text>
<text x="254.6" y="60.8">R12</text>
<text x="255" y="62.7">3.9k</text>
<text x="37.1" y="81.2">R47</text>
<text x="37.1" y="83.1">R48</text>
<text x="37.1" y="79.4">R46</text>
<text x="42.6" y="81.2">10k</text>
<text x="42.6" y="83.1">10k</text>
<text x="42.6" y="79.4">10k</text>
<text x="37.1" y="86.8">R49</text>
<text x="37.1" y="88.6">R51</text>
<text x="37.1" y="84.9">R63</text>
<text x="42.6" y="86.8">10k</text>
<text x="42.6" y="88.6">10k</text>
<text x="42.6" y="84.9">10k</text>
<text x="37.1" y="90.5">R64</text>
<text x="42.6" y="90.5">10k</text>
<text x="44.5" y="96.1">R45 R65 R66 R67 R84 R81 R82</text>
<text x="44.5" y="97.9">73.2k73.2k73.2k73.2k73.2k73.2k73.2k</text>
<text x="205.8" y="99.8">R4</text>
<text x="205.8" y="101.6">360</text>
<text x="211.4" y="99.8">C21 330pF</text>
<text x="146.5" y="103.1">C22 1.0nF</text>
<text x="213.2" y="103.1">R5</text>
<text x="217" y="103.1">360</text>
<text x="220.7" y="105.3">C19</text>
<text x="220.7" y="107.2">10nF</text>
<text x="37.1" y="110.9">R92</text>
<text x="37.1" y="112.7">R50</text>
<text x="37.1" y="109">R95</text>
<text x="42.6" y="110.9">10k</text>
<text x="42.6" y="112.7">10k</text>
<text x="42.6" y="109">10k</text>
<text x="146.5" y="112.7">C41 NM - 1.0nF</text>
<text x="211.4" y="109">C18 330pF</text>
<text x="37.1" y="116.5">R93</text>
<text x="37.1" y="118.3">R52</text>
<text x="37.1" y="114.6">R83</text>
<text x="42.6" y="116.5">10k</text>
<text x="42.6" y="118.3">10k</text>
<text x="42.6" y="114.6">10k</text>
<text x="37.1" y="120.2">R85</text>
<text x="42.6" y="120.2">10k</text>
<text x="44.5" y="125.7">R94 R86 R87 R88 R91 R89 R90</text>
<text x="128" y="125.7">J7</text>
<text x="170.6" y="125.7">MAX2829</text>
<text x="195.4" y="122">11k 1%</text>
<text x="198.4" y="120.2">R6</text>
<text x="208.8" y="120.2">C20</text>
<text x="208.8" y="122.4">10nF</text>
<text x="218.1" y="120.2">C23</text>
<text x="218.1" y="122.4">NM</text>
<text x="44.5" y="127.6">73.2k73.2k73.2k73.2k73.2k73.2k73.2k</text>
<text x="120.7" y="136.8">MMCX Jack</text>
<text x="96.4" y="149.8">R8</text>
<text x="96.4" y="151.7">NM</text>
<text x="107.5" y="153.5">Y1</text>
<text x="84.6" y="161">C169</text>
<text x="94.6" y="161">NM - 0</text>
<text x="96.4" y="159.1">R7</text>
<text x="133.9" y="159.1">C112</text>
<text x="133.9" y="161">NM - 0.1uF</text>
<text x="81.6" y="162.8">NM - 0.1uF</text>
<text x="107.5" y="162.8">NM - Murata TCXO</text>
<text x="123.7" y="162.8">C24</text>
<text x="124.2" y="165">NM - 10nF</text>
</g>
<g font-size="1.7" fill="#004080">
<text x="171.5" y="34.1">VCC</text>
<text x="185.9" y="34.1">RXBBI+</text>
<text x="171.5" y="41.6">VCC</text>
<text x="171.5" y="39.7">VCC</text>
<text x="171.5" y="37.8">VCC</text>
<text x="171.5" y="36">VCC</text>
<text x="185.1" y="37.8">RXBBQ+</text>
<text x="185.5" y="39.7">RXBBQ-</text>
<text x="186.4" y="36">RXBBI-</text>
<text x="171.5" y="47.1">VCC</text>
<text x="171.5" y="45.3">VCC</text>
<text x="171.5" y="43.4">VCC</text>
<text x="185.3" y="47.1">TXBBQ+</text>
<text x="186.1" y="43.4">TXBBI+</text>
<text x="186.5" y="45.3">TXBBI-</text>
<text x="171.5" y="52.7">VCC</text>
<text x="171.5" y="50.8">VCC</text>
<text x="171.5" y="49">VCC</text>
<text x="185.7" y="49">TXBBQ-</text>
<text x="188" y="52.7">RSSI</text>
<text x="171.5" y="54.5">VCC</text>
<text x="185.8" y="56.4">PABIAS</text>
<text x="171.5" y="69.4">B1</text>
<text x="171.5" y="71.2">B2</text>
<text x="185.7" y="71.2">TXRFL+</text>
<text x="186.5" y="67.5">RXRFL</text>
<text x="171.5" y="73.1">B3</text>
<text x="171.5" y="74.9">B4</text>
<text x="171.5" y="76.8">B5</text>
<text x="186.1" y="73.1">TXRFL-</text>
<text x="171.5" y="78.7">B6</text>
<text x="171.5" y="80.5">B7</text>
<text x="171.5" y="86.1">CS#</text>
<text x="171.5" y="87.9">DIN</text>
<text x="171.5" y="84.2">LD</text>
<text x="171.5" y="89.8">SCLK</text>
<text x="185.4" y="89.8">TXRFH+</text>
<text x="186.2" y="86.1">RXRFH</text>
<text x="171.5" y="93.5">SHDN#</text>
<text x="185.8" y="91.6">TXRFH-</text>
<text x="171.5" y="97.2">RXHP</text>
<text x="171.5" y="100.9">TXENA</text>
<text x="187.4" y="97.2">TUNE</text>
<text x="171.5" y="106.5">ROSC</text>
<text x="171.5" y="102.7">RXENA</text>
<text x="186.1" y="106.5">CPOUT</text>
<text x="171.5" y="113.9">GND</text>
<text x="171.5" y="112">GND</text>
<text x="171.5" y="110.2">GND</text>
<text x="187.5" y="113.9">VREF</text>
<text x="171.5" y="119.4">GND</text>
<text x="171.5" y="117.6">GND</text>
<text x="171.5" y="115.7">GND</text>
<text x="185.2" y="115.7">BYPASS</text>
<text x="186.9" y="117.6">RBIAS</text>
<text x="171.5" y="121.3">GND</text>
<text x="171.5" y="123.1">GNDPAD</text>
<text x="121.5" y="128.7">GND</text>
<text x="121.5" y="130.6">GND PIN</text>
<text x="121.5" y="132.4">GND</text>
<text x="121.5" y="134.3">GND</text>
<text x="108.5" y="156.5">VC</text>
<text x="108.5" y="160.2">GND</text>
<text x="114.2" y="156.5">VCC</text>
<text x="114.2" y="160.2">OUT</text>
</g>
<g font-size="1.7" fill="#f00">
<text x="200.6" y="33">RXBBI+</text>
<text x="200.6" y="34.9">RXBBI-</text>
<text x="233.6" y="33.8">RXBBI+</text>
<text x="233.6" y="35.6">RXBBI-</text>
<text x="246.6" y="35.6">3</text>
<text x="246.6" y="33.8">3</text>
<text x="200.6" y="36.7">RXBBQ+</text>
<text x="200.6" y="38.6">RXBBQ-</text>
<text x="233.6" y="37.5">RXBBQ+</text>
<text x="233.6" y="39.3">RXBBQ-</text>
<text x="246.6" y="39.3">3</text>
<text x="246.6" y="37.5">3</text>
<text x="200.6" y="42.3">TXBBI+</text>
<text x="200.6" y="46">TXBBQ+</text>
<text x="200.6" y="47.8">TXBBQ-</text>
<text x="200.6" y="44.1">TXBBI-</text>
<text x="233.6" y="43">TXBBI+</text>
<text x="233.6" y="44.9">TXBBI-</text>
<text x="233.6" y="46.7">TXBBQ+</text>
<text x="246.6" y="43">4</text>
<text x="246.6" y="44.9">4</text>
<text x="246.6" y="46.7">4</text>
<text x="200.6" y="51.5">RSSI</text>
<text x="233.6" y="48.6">TXBBQ-</text>
<text x="233.6" y="52.3">RSSI</text>
<text x="246.6" y="52.3">5</text>
<text x="246.6" y="48.6">4</text>
<text x="200.6" y="55.2">PABIAS</text>
<text x="156.1" y="68.2">RADIO_B1</text>
<text x="156.1" y="71.9">RADIO_B3</text>
<text x="156.1" y="70.1">RADIO_B2</text>
<text x="202.5" y="71.9">TX_RFL-</text>
<text x="202.5" y="66.4">RX_RFL</text>
<text x="202.5" y="70.1">TX_RFL+</text>
<text x="233.6" y="67.1">RX_RFL</text>
<text x="233.6" y="70.8">TX_RFL+</text>
<text x="246.6" y="67.1">6</text>
<text x="246.6" y="70.8">6</text>
<text x="156.1" y="75.6">RADIO_B5</text>
<text x="156.1" y="73.8">RADIO_B4</text>
<text x="156.1" y="77.5">RADIO_B6</text>
<text x="233.6" y="72.7">TX_RFL-</text>
<text x="246.6" y="72.7">6</text>
<text x="13.4" y="82.3">7 RADIO_B2_FPGA</text>
<text x="13.4" y="80.5">7 RADIO_B1_FPGA</text>
<text x="72.7" y="79.4">RADIO_B1</text>
<text x="72.7" y="83.1">RADIO_B3</text>
<text x="72.7" y="81.2">RADIO_B2</text>
<text x="154.3" y="83.1">RADIO_LD</text>
<text x="156.1" y="79.4">RADIO_B7</text>
<text x="13.4" y="86">7 RADIO_B4_FPGA</text>
<text x="13.4" y="84.2">7 RADIO_B3_FPGA</text>
<text x="13.4" y="87.9">7 RADIO_B5_FPGA</text>
<text x="13.4" y="89.7">7 RADIO_B6_FPGA</text>
<text x="72.7" y="86.8">RADIO_B5</text>
<text x="72.7" y="84.9">RADIO_B4</text>
<text x="72.7" y="88.6">RADIO_B6</text>
<text x="118.7" y="84.2">7</text>
<text x="122.9" y="84.2">RADIO_LD</text>
<text x="154.3" y="84.9">RADIO_CS#</text>
<text x="154.3" y="86.8">RADIO_DIN</text>
<text x="154.3" y="88.6">RADIO_SCLK</text>
<text x="202.5" y="88.6">TX_RFH+</text>
<text x="202.5" y="84.9">RX_RFH</text>
<text x="233.6" y="89.4">TX_RFH+</text>
<text x="233.6" y="85.7">RX_RFH</text>
<text x="246.6" y="85.7">6</text>
<text x="246.6" y="89.4">6</text>
<text x="13.4" y="91.6">7 RADIO_B7_FPGA</text>
<text x="72.7" y="90.5">RADIO_B7</text>
<text x="154.3" y="92.3">RADIO_SHDN</text>
<text x="202.5" y="90.5">TX_RFH-</text>
<text x="233.6" y="91.2">TX_RFH-</text>
<text x="246.6" y="91.2">6</text>
<text x="154.3" y="96.1">RADIO_RXHP</text>
<text x="154.3" y="99.8">RADIO_TXEN</text>
<text x="154.3" y="101.6">RADIO_RXEN</text>
<text x="200.6" y="96.1">TUNE</text>
<text x="200.6" y="105.3">CPOUT</text>
<text x="11.5" y="110.2">7 RADIO_CS#_FPGA</text>
<text x="11.5" y="112">7 RADIO_DIN_FPGA</text>
<text x="11.5" y="113.9">7 RADIO_SCLK_FPGA</text>
<text x="72.7" y="109">RADIO_CS#</text>
<text x="72.7" y="110.9">RADIO_DIN</text>
<text x="72.7" y="112.7">RADIO_SCLK</text>
<text x="11.5" y="115.7">7 RADIO_SHDN_FPGA</text>
<text x="11.5" y="117.6">7 RADIO_RXHP_FPGA</text>
<text x="11.5" y="119.4">7 RADIO_TXEN_FPGA</text>
<text x="72.7" y="114.6">RADIO_SHDN</text>
<text x="72.7" y="116.4">RADIO_RXHP</text>
<text x="72.7" y="118.3">RADIO_TXEN</text>
<text x="11.5" y="121.3">7 RADIO_RXEN_FPGA</text>
<text x="72.7" y="120.1">RADIO_RXEN</text>
</g>
<g font-size="1.3">
<text x="29.3" y="1.4">5</text>
<text x="84.2" y="1.4">4</text>
<text x="139.1" y="1.4">3</text>
<text x="194" y="1.4">2</text>
<text x="248.8" y="1.4">1</text>
<text x=".5" y="28.1">D</text>
<text x="276.8" y="28.1">D</text>
<text x=".5" y="78.1">C</text>
<text x="276.8" y="78.1">C</text>
<text x=".5" y="128.2">B</text>
<text x="276.8" y="128.2">B</text>
<text x=".5" y="178.2">A</text>
<text x="276.8" y="178.2">A</text>
<text x="29.3" y="203.5">5</text>
<text x="84.2" y="203.5">4</text>
<text x="139.1" y="203.5">3</text>
<text x="194" y="203.5">2</text>
<text x="248.8" y="203.5">1</text>
</g>
</svg>
